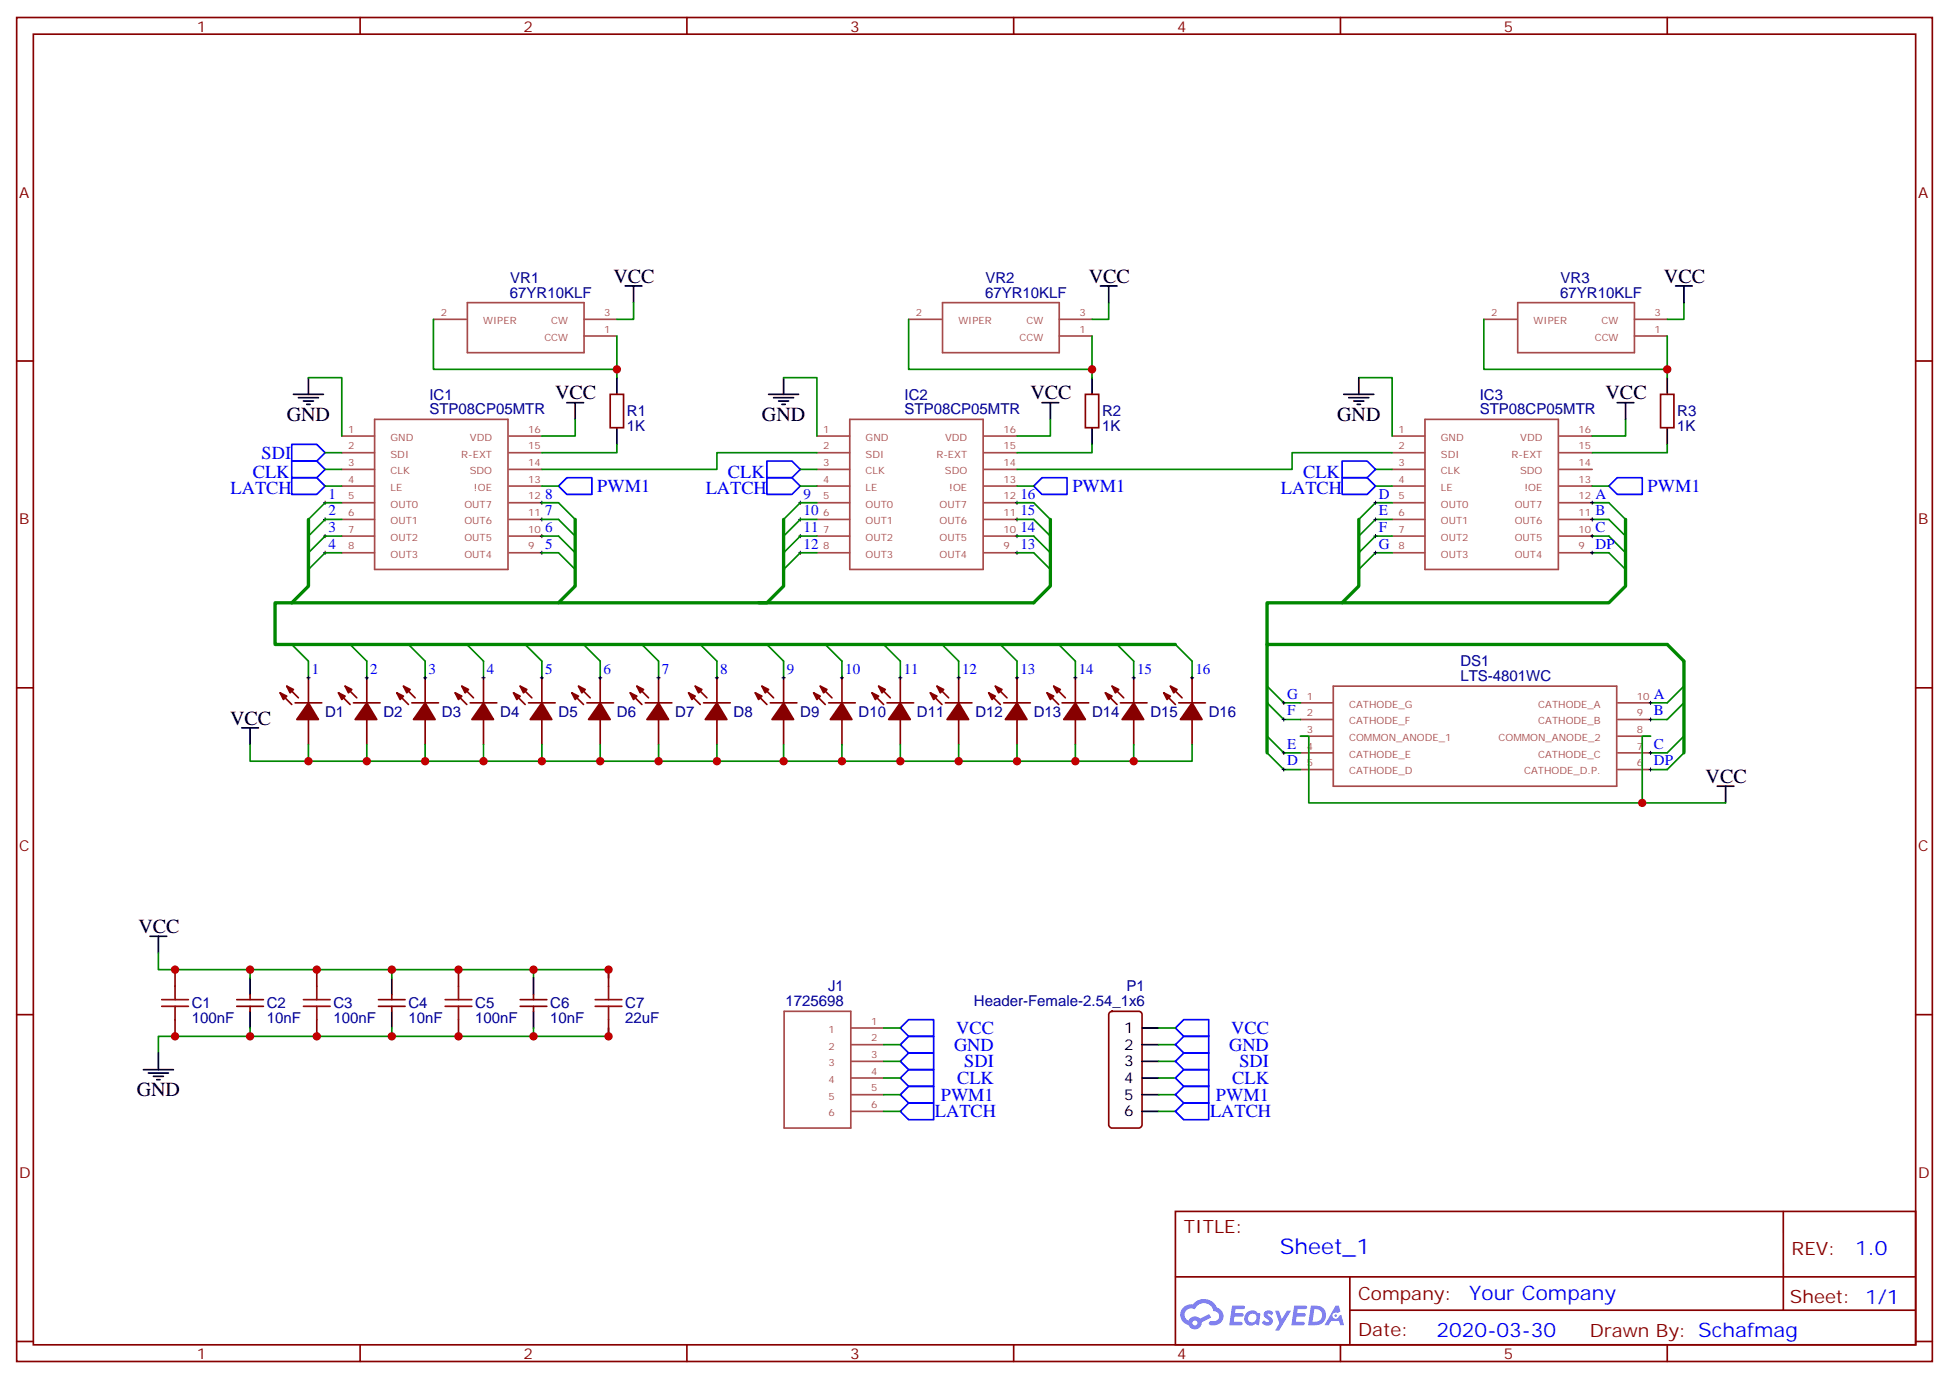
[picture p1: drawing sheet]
<svg xmlns="http://www.w3.org/2000/svg" width="412mm" height="292mm" viewBox="0 0 412 292" stroke-linecap="round" stroke-linejoin="round" font-family="sans-serif">
<g fill="none" stroke="#870000" stroke-width=".35">
<path d="M3.5 3.7h405.4v284.3h-405.4zM7.1 7.2h398.2v277.3h-398.2zM76.2 3.7v3.5M145.3 3.7v3.5M214.5 3.7v3.5M283.6 3.7v3.5M352.8 3.7v3.5M3.5 76.4h3.6M405.3 76.4h3.6M3.5 145.5h3.6M405.3 145.5h3.6M3.5 214.7h3.6"/>
<path d="M405.3 214.7h3.6M248.7 256.3h156.6v28.2h-156.6zM377.3 256.3v20.9M248.7 270.1h156.5M285.6 277.2h119.6M285.6 270.1v14.2M3.5 283.8h3.6M76.2 284.5v3.5M145.3 284.5v3.5M214.5 284.5v3.5M283.6 284.5v3.5M352.8 284.5v3.5"/>
<path d="M405.3 283.8h3.6"/>
</g>
<g fill="#5487ff">
<path d="M267.7 277.5a1.22 1.22 0 0 1 1.7 .2l-.4 .6a.47 .47 0 0 0-.3-.4 .47 .47 0 0 0-.5 .2v.1a1.55 1.55 0 0 1 1.1 1.5 1.34 1.34 0 0 1-2.3 .2l.5-.6 .7 .5a.29 .29 0 0 0 .3-.3 .29 .29 0 0 0-.2-.3 1.04 1.04 0 0 1-.6-1.7z"/>
<path d="M260.7 276.2h2.1a.43 .43 0 0 1 .5 .1 .43 .43 0 0 1 .1 .5l-.3 .2h-1.7l-.1 .8h1.5a.37 .37 0 0 1 .3 .4 .37 .37 0 0 1-.3 .4h-1.6l-.2 1.1h1.3a.43 .43 0 0 1 .5 0 .43 .43 0 0 1 .1 .5l-.3 .2h-2.5z"/>
<path d="M273.8 276.2h2.2a.43 .43 0 0 1 .4 .1 .43 .43 0 0 1 .1 .5l-.3 .2h-1.6l-.2 .8h1.6a.37 .37 0 0 1 .3 .4 .37 .37 0 0 1-.4 .4l-1.6-.1-.1 1.1h1.3a.43 .43 0 0 1 .4 .1 .43 .43 0 0 1 .1 .5l-.3 .2h-2.4z"/>
<path d="M282.6 276.2h.7l.3 1.3-.6 .3a.69 .69 0 0 0-1 .3 .69 .69 0 0 0 .4 .9 .69 .69 0 0 0 .9-.6l.5-.2 .6 2.2h-.8l-.2-.9h-1.8l-.5 .9h-.8z"/>
<path d="M269.8 277.3h.8l.6 1.8 1.1-1.8h.9l-2.6 4.2h-.8l.9-1.5z"/>
<path d="M277.4 276.2l-.6 4.2h1.3a2.11 2.11 0 0 0 2.5-2.1 2.11 2.11 0 0 0-2.5-2.1zM278.1 277a1.39 1.39 0 0 1 1.7 1.4 1.39 1.39 0 0 1-1.8 1.2h-.3z"/>
<path d="M263.7 277.8a1.47 1.47 0 0 0-.1 2.1 1.47 1.47 0 0 0 2.1 .1l.7 .4 .3-2.3-.2-.3h-.4a1.49 1.49 0 0 0-2.4 0zM264.4 278.2a.92 .92 0 0 1 1.5 .5 .92 .92 0 0 1-1.3 1.1 .9 .9 0 0 1-.2-1.6z"/>
<path d="M250.4 276.6a2.18 2.18 0 0 0 1.1 3.7 1.44 1.44 0 0 0 1.6 .9 1.44 1.44 0 0 0 1.2-1.4l2-1.1-.5-.7-1.9 1a1.47 1.47 0 0 0-2.4 .4 1.39 1.39 0 0 1-.7-1.9 1.39 1.39 0 0 1 2-.5 2.08 2.08 0 0 1 2.2-1.3 2.08 2.08 0 0 1 1.8 1.7 1.07 1.07 0 0 1 1.2 1 1.07 1.07 0 0 1-1 1.1h-.7a.43 .43 0 0 0-.5 .4 .43 .43 0 0 0 .4 .5 2 2 0 0 0 2.4-1 2 2 0 0 0-.7-2.6l-.4-.2a2.98 2.98 0 0 0-5.1-.6l-1.1 .1zM252.3 279.9a.55 .55 0 0 1 1.1 0 .55 .55 0 0 1-1.1 0z"/>
<circle cx="282.6" cy="278.3" r=".26"/>
</g>
<g fill="none" stroke="#a64a4a" stroke-width=".35">
<path d="M91.7 67.6h7M98.9 64h24.7v10.6h-24.7zM123.6 71.1h6.9M123.6 67.6h6.9M192.3 67.6h6.9M199.4 64h24.7v10.6h-24.7zM224.1 71.1h7M224.1 67.6h7M314 67.6h6.9M321.1 64h24.7v10.6h-24.7zM345.8 71.1h7M345.8 67.6h7"/>
<path d="M72.3 92.3h7M72.3 95.8h7M72.3 99.3h7M79.3 88.7h28.2v31.8h-28.2zM107.7 92.3h7M107.7 95.8h7M107.7 99.3h7M172.9 92.3h6.9M172.9 95.8h6.9M172.9 99.3h6.9M179.8 88.7h28.2v31.8h-28.2zM208.3 92.3h6.9"/>
<path d="M208.3 95.8h6.9M208.3 99.3h6.9M294.6 92.3h6.9M294.6 95.8h6.9M294.6 99.3h6.9M301.5 88.7h28.2v31.8h-28.2zM330 92.3h6.9M330 95.8h6.9M330 99.3h6.9M72.3 102.8h7M72.3 106.4h7M72.3 109.9h7"/>
<path d="M72.3 113.4h7M72.3 116.9h7M107.7 102.8h7M107.7 106.4h7M107.7 109.9h7M107.7 113.4h7M107.7 116.9h7M172.9 102.8h6.9M172.9 106.4h6.9M172.9 109.9h6.9M172.9 113.4h6.9M172.9 116.9h6.9"/>
<path d="M208.3 102.8h6.9M208.3 106.4h6.9M208.3 109.9h6.9M208.3 113.4h6.9M208.3 116.9h6.9M294.6 102.8h6.9M294.6 106.4h6.9M294.6 109.9h6.9M294.6 113.4h6.9M294.6 116.9h6.9M330 102.8h6.9M330 106.4h6.9"/>
<path d="M330 109.9h6.9M330 113.4h6.9M330 116.9h6.9M275.2 148.7h6.9M275.2 152.2h6.9M275.2 155.8h6.9M275.2 159.3h6.9M282.1 145.2h60v21.1h-60zM342.3 148.7h6.9M342.3 152.2h6.9M342.3 155.8h6.9M342.3 159.3h6.9"/>
<path d="M275.2 162.8h6.9M342.3 162.8h6.9M165.9 214h14.1v24.7h-14.1zM180 217.5h7M180 221h7M180 224.5h7M180 228.1h7M180 231.6h7M180 235.1h7"/>
</g>
<g fill="#870000" stroke="#870000" stroke-width=".35">
<path d="M60.7 145.2l1.4 .7-.7 .7z"/>
<path d="M59.3 146.6l1.4 .7-.7 .7z"/>
<path d="M65.3 148.7l2.1 3.5h-4.6z"/>
<path d="M73 145.2l1.4 .7-.7 .7z"/>
<path d="M71.6 146.6l1.4 .7-.7 .7z"/>
<path d="M77.6 148.7l2.1 3.5h-4.6z"/>
<path d="M85.4 145.2l1.4 .7-.7 .7z"/>
<path d="M84 146.6l1.4 .7-.7 .7z"/>
<path d="M90 148.7l2.1 3.5h-4.6z"/>
<path d="M97.7 145.2l1.4 .7-.7 .7z"/>
<path d="M96.3 146.6l1.4 .7-.7 .7z"/>
<path d="M102.3 148.7l2.1 3.5h-4.6z"/>
<path d="M147.1 145.2l1.4 .7-.7 .7z"/>
<path d="M145.7 146.6l1.4 .7-.7 .7z"/>
<path d="M151.7 148.7l2.1 3.5h-4.6z"/>
<path d="M134.8 145.2l1.4 .7-.7 .7z"/>
<path d="M133.3 146.6l1.5 .7-.7 .7z"/>
<path d="M139.3 148.7l2.2 3.5h-4.6z"/>
<path d="M122.4 145.2l1.4 .7-.7 .7z"/>
<path d="M121 146.6l1.4 .7-.7 .7z"/>
<path d="M127 148.7l2.1 3.5h-4.6z"/>
<path d="M110.1 145.2l1.4 .7-.7 .7z"/>
<path d="M108.7 146.6l1.4 .7-.7 .7z"/>
<path d="M114.7 148.7l2.1 3.5h-4.6z"/>
<path d="M210.6 145.2l1.4 .7-.7 .7z"/>
<path d="M209.2 146.6l1.4 .7-.7 .7z"/>
<path d="M215.2 148.7l2.1 3.5h-4.6z"/>
<path d="M223 145.2l1.4 .7-.7 .7z"/>
<path d="M221.5 146.6l1.5 .7-.8 .7z"/>
<path d="M227.5 148.7l2.2 3.5h-4.6z"/>
<path d="M235.3 145.2l1.4 .7-.7 .7z"/>
<path d="M233.9 146.6l1.4 .7-.7 .7z"/>
<path d="M239.9 148.7l2.1 3.5h-4.6z"/>
<path d="M247.6 145.2l1.5 .7-.7 .7z"/>
<path d="M246.2 146.6l1.4 .7-.7 .7z"/>
<path d="M252.2 148.7l2.2 3.5h-4.6z"/>
<path d="M198.3 145.2l1.4 .7-.7 .7z"/>
<path d="M196.8 146.6l1.5 .7-.7 .7z"/>
<path d="M202.8 148.7l2.2 3.5h-4.6z"/>
<path d="M185.9 145.2l1.4 .7-.7 .7z"/>
<path d="M184.5 146.6l1.4 .7-.7 .7z"/>
<path d="M190.5 148.7l2.1 3.5h-4.6z"/>
<path d="M173.6 145.2l1.4 .7-.7 .7z"/>
<path d="M172.2 146.6l1.4 .7-.7 .7z"/>
<path d="M178.2 148.7l2.1 3.5h-4.6z"/>
<path d="M161.2 145.2l1.4 .7-.7 .7z"/>
<path d="M159.8 146.6l1.4 .7-.7 .7z"/>
<path d="M165.8 148.7l2.1 3.5h-4.6z"/>
</g>
<g fill="none" stroke="#870000" stroke-width=".35">
<path d="M129.1 83.4h2.8v7.1h-2.8zM229.7 83.4h2.8v7.1h-2.8zM351.4 83.4h2.8v7.1h-2.8zM59.3 146.6l2.4 2.4M60.7 145.2l2.4 2.4M62.4 148.7h5.7M65.3 143.4v5.3M65.3 152.2v5.3M71.6 146.6l2.5 2.4M73 145.2l2.5 2.4M74.8 148.7h5.6M77.6 143.4v5.3"/>
<path d="M77.6 152.2v5.3M84 146.6l2.4 2.4M85.4 145.2l2.4 2.4M87.1 148.7h5.7M90 143.4v5.3M90 152.2v5.3M96.3 146.6l2.5 2.4M97.7 145.2l2.5 2.4M99.5 148.7h5.6M102.3 143.4v5.3M102.3 152.2v5.3M108.7 146.6l2.4 2.4"/>
<path d="M110.1 145.2l2.4 2.4M111.8 148.7h5.7M114.7 143.4v5.3M114.7 152.2v5.3M121 146.6l2.5 2.4M122.4 145.2l2.5 2.4M124.2 148.7h5.6M127 143.4v5.3M127 152.2v5.3M133.3 146.6l2.5 2.4M134.8 145.2l2.4 2.4M136.5 148.7h5.7"/>
<path d="M139.3 143.4v5.3M139.3 152.2v5.3M145.7 146.6l2.5 2.4M147.1 145.2l2.5 2.4M148.9 148.7h5.6M151.7 143.4v5.3M151.7 152.2v5.3M159.8 146.6l2.5 2.4M161.2 145.2l2.5 2.4M163 148.7h5.6M165.8 143.4v5.3M165.8 152.2v5.3"/>
<path d="M172.2 146.6l2.4 2.4M173.6 145.2l2.4 2.4M175.3 148.7h5.7M178.2 143.4v5.3M178.2 152.2v5.3M184.5 146.6l2.5 2.4M185.9 145.2l2.5 2.4M187.7 148.7h5.6M190.5 143.4v5.3M190.5 152.2v5.3M196.8 146.6l2.5 2.4M198.3 145.2l2.4 2.4"/>
<path d="M200 148.7h5.7M202.8 143.4v5.3M202.8 152.2v5.3M209.2 146.6l2.5 2.4M210.6 145.2l2.5 2.4M212.4 148.7h5.6M215.2 143.4v5.3M215.2 152.2v5.3M221.5 146.6l2.5 2.4M223 145.2l2.4 2.4M224.7 148.7h5.7M227.5 143.4v5.3"/>
<path d="M227.5 152.2v5.3M233.9 146.6l2.5 2.4M235.3 145.2l2.5 2.4M237.1 148.7h5.6M239.9 143.4v5.3M239.9 152.2v5.3M246.2 146.6l2.5 2.4M247.6 145.2l2.5 2.4M249.4 148.7h5.7M252.2 143.4v5.3M252.2 152.2v5.3M37 205.1v3.6"/>
<path d="M37 215.7v3.6M50.1 212.9h5.6M50.1 211.5h5.6M52.9 210.4v1.1M52.9 212.9v1.1M67 205.1v3.6M67 215.7v3.6M80.1 212.9h5.6M80.1 211.5h5.6M82.9 210.4v1.1M82.9 212.9v1.1M97 205.1v3.6"/>
<path d="M97 215.7v3.6M110.1 212.9h5.6M110.1 211.5h5.6M112.9 210.4v1.1M112.9 212.9v1.1M128.8 205.1v3.6M128.8 215.7v3.6M234.8 214.2l.5-.2h5.6a.71 .71 0 0 1 .8 .7v23.2a.76 .76 0 0 1-.8 .8h-5.6a.76 .76 0 0 1-.7-.8v-23.2z"/>
</g>
<g fill="none" stroke="#008700" stroke-width=".35">
<path d="M65.3 79.9h7v12.4M91.7 67.6v10.5h38.8M130.5 71.1v8.8M134.1 64v3.6h-3.6M165.8 79.9h7.1v12.4M192.3 67.6v10.5h38.8M231.1 71.1v8.8M234.6 64v3.6h-3.5M287.5 79.9h7.1v12.4M314 67.6v10.5h38.8M352.8 71.1v8.8M356.3 64v3.6h-3.5"/>
<path d="M68.8 99.3h3.5M68.8 95.8h3.5M121.7 88.7v3.6h-7M130.5 94v1.8h-15.8M169.3 99.3h3.6M172.9 95.8h-21.2v3.5h-37M222.2 88.7v3.6h-7M231.1 94v1.8h-15.9M291 99.3h3.6M294.6 95.8h-21.2v3.5h-58.2M344 88.7v3.6h-7.1M352.8 94v1.8h-15.9"/>
<path d="M68.8 102.8h3.5M72.3 106.4h-3.5l-3.5 3.5M72.3 109.9h-3.5l-3.5 3.5M72.3 113.4h-3.5l-3.5 3.5M72.3 116.9h-3.5l-3.5 3.6M114.7 106.4h3.5l3.5 3.5M114.7 109.9h3.5l3.5 3.5M114.7 113.4h3.5l3.5 3.5M114.7 116.9h3.5l3.5 3.6M114.7 102.8h3.5M169.3 102.8h3.6M172.9 116.9h-3.6l-3.5 3.6"/>
<path d="M172.9 113.4h-3.6l-3.5 3.5M172.9 109.9h-3.6l-3.5 3.5M172.9 106.4h-3.6l-3.5 3.5M215.2 106.4h3.5l3.5 3.5M215.2 109.9h3.5l3.5 3.5M215.2 113.4h3.5l3.5 3.5M215.2 116.9h3.5l3.5 3.6M215.2 102.8h3.5M291 102.8h3.6M294.6 106.4h-3.6l-3.5 3.5M294.6 109.9h-3.6l-3.5 3.5M294.6 113.4h-3.6l-3.5 3.5"/>
<path d="M294.6 116.9h-3.6l-3.5 3.6M336.9 106.4h3.5l3.6 3.5M336.9 109.9h3.5l3.6 3.5M336.9 113.4h3.5l3.6 3.5M336.9 116.9h3.5l3.6 3.6M336.9 102.8h3.5M61.7 136.3l3.6 3.6v3.5M74.1 136.3l3.5 3.6v3.5M86.4 136.3l3.6 3.6v3.5M98.8 136.3l3.5 3.6v3.5M111.1 136.3l3.6 3.6v3.5M123.5 136.3l3.5 3.6v3.5"/>
<path d="M135.8 136.3l3.5 3.6v3.5M148.2 136.3l3.5 3.6v3.5M162.3 136.3l3.5 3.6v3.5M174.6 136.3l3.6 3.6v3.5M187 136.3l3.5 3.6v3.5M199.3 136.3l3.5 3.6v3.5M211.7 136.3l3.5 3.6v3.5M224 136.3l3.5 3.6v3.5M236.4 136.3l3.5 3.6v3.5M248.7 136.3l3.5 3.6v3.5M52.9 157.5v3.5h199.3v-3.5M65.3 157.5v3.5"/>
<path d="M77.6 157.5v3.5M90 157.5v3.5M102.3 157.5v3.5M114.7 157.5v3.5M127 157.5v3.5M139.3 157.5v3.5M151.7 157.5v3.5M165.8 157.5v3.5M178.2 157.5v3.5M190.5 157.5v3.5M202.8 157.5v3.5M215.2 157.5v3.5"/>
<path d="M227.5 157.5v3.5M239.9 157.5v3.5M268.1 145.2l3.5 3.5h3.6M268.1 148.7l3.5 3.5h3.6M268.1 155.8l3.5 3.5h3.6M268.1 159.3l3.5 3.5h3.6M275.2 155.8h1.7v14.1h88.2M349.2 155.8h-1.7v14.1M356.3 145.2l-3.5 3.5h-3.6M356.3 148.7l-3.5 3.5h-3.6M356.3 155.8l-3.5 3.5h-3.6M356.3 159.3l-3.5 3.5h-3.6"/>
<path d="M33.5 201.6v3.5h79.4v1.8M52.9 205.1v1.8M52.9 217.5v1.8M82.9 205.1v1.8M82.9 217.5v1.8M112.9 217.5v1.8h-79.4v3.5M112.9 205.1h15.9v1.8M128.8 217.5v1.8h-15.9M187 217.5h3.5M245.2 217.5h3.5M187 221h3.5M187 224.5h3.5"/>
<path d="M187 228.1h3.5M187 231.6h3.5M187 235.1h3.5M245.2 221h3.5M245.2 224.5h3.5M245.2 228.1h3.5M245.2 231.6h3.5M245.2 235.1h3.5"/>
</g>
<g fill="none" stroke="#000" stroke-width=".35">
<path d="M65.3 79.9v3.5M130.5 79.9v3.5M132.3 60.5h3.5M134.1 60.5v3.5M165.8 79.9v3.5M231.1 79.9v3.5M232.8 60.5h3.6M234.6 60.5v3.5M287.5 79.9v3.5M352.8 79.9v3.5M354.5 60.5h3.6M356.3 60.5v3.5"/>
<path d="M62.1 83.4h6.3M63.1 84.1h4.3M64.2 84.8h2.1M64.9 85.5h.7M119.9 85.2h3.6M121.7 85.2v3.5M130.5 90.5v3.5M162.6 83.4h6.4M163.7 84.1h4.2M164.7 84.8h2.2M165.5 85.5h.7M220.5 85.2h3.5"/>
<path d="M222.2 85.2v3.5M231.1 90.5v3.5M284.3 83.4h6.4M285.4 84.1h4.2M286.5 84.8h2.1M287.2 85.5h.7M342.2 85.2h3.5M344 85.2v3.5M352.8 90.5v3.5M51.2 154h3.5M52.9 154v3.5M363.4 166.3h3.5"/>
<path d="M365.1 166.3v3.6M31.7 198.1h3.6M33.5 198.1v3.5M52.9 206.9v3.5M52.9 214v3.5M82.9 206.9v3.5M82.9 214v3.5M112.9 206.9v3.5M112.9 214v3.5M241.7 217.5h3.5M30.3 226.3h6.4M31.4 227h4.2"/>
<path d="M32.5 227.7h2.1M33.2 228.4h.7M33.5 222.8v3.5M241.7 221h3.5M241.7 224.5h3.5M241.7 228.1h3.5M241.7 231.6h3.5M241.7 235.1h3.5"/>
</g>
<g fill="none" stroke="#000" stroke-width=".21">
<path d="M68.4 106.4h.7M68.4 109.9h.7M68.4 113.4h.7M68.4 116.9h.7M68.8 106v.7M68.8 109.5v.7M68.8 113.1v.7M68.8 116.6v.7M114.3 106.4h.7M114.3 109.9h.7M114.3 113.4h.7M114.3 116.9h.7"/>
<path d="M114.7 106v.7M114.7 109.5v.7M114.7 113.1v.7M114.7 116.6v.7M169 106.4h.7M169 109.9h.7M169 113.4h.7M169 116.9h.7M169.3 106v.7M169.3 109.5v.7M169.3 113.1v.7M169.3 116.6v.7"/>
<path d="M214.8 106.4h.7M214.8 109.9h.7M214.8 113.4h.7M214.8 116.9h.7M215.2 106v.7M215.2 109.5v.7M215.2 113.1v.7M215.2 116.6v.7M290.7 106.4h.7M290.7 109.9h.7M290.7 113.4h.7M290.7 116.9h.7"/>
<path d="M291 106v.7M291 109.5v.7M291 113.1v.7M291 116.6v.7M336.5 106.4h.8M336.5 109.9h.8M336.5 113.4h.8M336.5 116.9h.8M336.9 106v.7M336.9 109.5v.7M336.9 113.1v.7M336.9 116.6v.7"/>
<path d="M64.9 143.4h.7M65.3 143.1v.7M77.3 143.4h.7M77.6 143.1v.7M89.6 143.4h.7M90 143.1v.7M102 143.4h.7M102.3 143.1v.7M114.3 143.4h.7M114.7 143.1v.7M126.6 143.4h.8M127 143.1v.7"/>
<path d="M139 143.4h.7M139.3 143.1v.7M151.3 143.4h.7M151.7 143.1v.7M165.5 143.4h.7M165.8 143.1v.7M177.8 143.4h.7M178.2 143.1v.7M190.1 143.4h.8M190.5 143.1v.7M202.5 143.4h.7M202.8 143.1v.7"/>
<path d="M214.8 143.4h.7M215.2 143.1v.7M227.2 143.4h.7M227.5 143.1v.7M239.5 143.4h.7M239.9 143.1v.7M251.9 143.4h.7M252.2 143.1v.7M271.3 148.7h.7M271.3 152.2h.7M271.3 159.3h.7M271.6 148.3v.7"/>
<path d="M271.6 151.9v.7M271.6 158.9v.7M348.9 148.7h.7M348.9 152.2h.7M348.9 159.3h.7M349.2 148.3v.7M349.2 151.9v.7M349.2 158.9v.7M271.3 162.8h.7M271.6 162.5v.7M348.9 162.8h.7M349.2 162.5v.7"/>
</g>
<path d="M65.3 109.9v14.1l-3.6 3.5M121.7 109.9v14.1l-3.5 3.5M165.8 109.9v14.1l-3.5 3.5h-1.8M222.2 109.9v14.1l-3.5 3.5h-157M287.5 109.9v14.1l-3.5 3.5h-15.9v8.8M344 109.9v14.1l-3.6 3.5h-56.4M61.7 127.5h-3.5v8.8h190.5M268.1 136.3v23M268.1 136.3h84.7M356.3 139.9v19.4" fill="none" stroke="#008700" stroke-width=".71"/>
<g fill="none" stroke="#00f" stroke-width=".35">
<path d="M61.7 97.5h5.3l1.8 1.8-1.8 1.8h-5.3zM61.7 94h5.3l1.8 1.8-1.8 1.7h-5.3zM162.3 97.5h5.3l1.7 1.8-1.7 1.8h-5.3zM284 97.5h5.3l1.7 1.8-1.7 1.8h-5.3zM61.7 101.1h5.3l1.8 1.7-1.8 1.8h-5.3zM118.2 102.8l1.7-1.7h5.3v3.5h-5.3zM162.3 101.1h5.3l1.7 1.7-1.7 1.8h-5.3zM218.7 102.8l1.8-1.7h5.3v3.5h-5.3zM284 101.1h5.3l1.7 1.7-1.7 1.8h-5.3zM342.2 101.1h5.3v3.5h-5.3l-1.8-1.8zM190.5 217.5l1.8-1.8h5.3v3.6h-5.3zM192.3 219.3h5.3v3.5h-5.3l-1.8-1.8z"/>
<path d="M248.7 217.5l1.8-1.8h5.3v3.6h-5.3zM250.5 219.3h5.3v3.5h-5.3l-1.8-1.8zM190.5 224.5l1.8-1.7h5.3v3.5h-5.3zM190.5 228.1l1.8-1.8h5.3v3.5h-5.3zM190.5 231.6l1.8-1.8h5.3v3.6h-5.3zM190.5 235.1l1.8-1.7h5.3v3.5h-5.3zM248.7 235.1l1.8-1.7h5.3v3.5h-5.3zM248.7 231.6l1.8-1.8h5.3v3.6h-5.3zM248.7 228.1l1.8-1.8h5.3v3.5h-5.3zM248.7 224.5l1.8-1.7h5.3v3.5h-5.3z"/>
</g>
<g fill="none" stroke="#a10000" stroke-width=".35">
<path d="M34.2 212.9h5.7M34.2 211.5h5.7M37 208.7v2.8M37 212.9v2.8M64.2 212.9h5.6M64.2 211.5h5.6M67 208.7v2.8M67 212.9v2.8M94.2 212.9h5.6M94.2 211.5h5.6M97 208.7v2.8M97 212.9v2.8"/>
<path d="M125.9 212.9h5.7M125.9 211.5h5.7M128.8 208.7v2.8M128.8 212.9v2.8"/>
</g>
<g fill="#c00">
<circle cx="347.5" cy="169.9" r=".88"/>
<circle cx="128.8" cy="219.3" r=".88"/>
<circle cx="128.8" cy="205.1" r=".88"/>
<circle cx="112.9" cy="205.1" r=".88"/>
<circle cx="82.9" cy="219.3" r=".88"/>
<circle cx="82.9" cy="205.1" r=".88"/>
<circle cx="352.8" cy="78.1" r=".88"/>
<circle cx="231.1" cy="78.1" r=".88"/>
<circle cx="130.5" cy="78.1" r=".88"/>
<circle cx="151.7" cy="161" r=".88"/>
<circle cx="127" cy="161" r=".88"/>
<circle cx="102.3" cy="161" r=".88"/>
<circle cx="77.6" cy="161" r=".88"/>
<circle cx="165.8" cy="161" r=".88"/>
<circle cx="190.5" cy="161" r=".88"/>
<circle cx="215.2" cy="161" r=".88"/>
<circle cx="239.9" cy="161" r=".88"/>
<circle cx="227.5" cy="161" r=".88"/>
<circle cx="202.8" cy="161" r=".88"/>
<circle cx="178.2" cy="161" r=".88"/>
<circle cx="65.3" cy="161" r=".88"/>
<circle cx="90" cy="161" r=".88"/>
<circle cx="114.7" cy="161" r=".88"/>
<circle cx="139.3" cy="161" r=".88"/>
<circle cx="37" cy="205.1" r=".88"/>
<circle cx="67" cy="205.1" r=".88"/>
<circle cx="97" cy="205.1" r=".88"/>
<circle cx="97" cy="219.3" r=".88"/>
<circle cx="67" cy="219.3" r=".88"/>
<circle cx="52.9" cy="205.1" r=".88"/>
<circle cx="52.9" cy="219.3" r=".88"/>
<circle cx="37" cy="219.3" r=".88"/>
<circle cx="112.9" cy="219.3" r=".88"/>
</g>
<path d="M352.8 136.3l3.5 3.6" fill="none" stroke="#008700" stroke-width=".71"/>
<text font-size="4.6" fill="#00f" x="270.8" y="265.3">Sheet_1</text>
<g font-size="4.2">
<text x="129.8" y="59.8">VCC</text>
<text x="230.4" y="59.8">VCC</text>
<text x="352.1" y="59.8">VCC</text>
<text x="60.7" y="89.1">GND</text>
<text x="117.5" y="84.5">VCC</text>
<text x="161.2" y="89.1">GND</text>
<text x="218" y="84.5">VCC</text>
<text x="282.9" y="89.1">GND</text>
<text x="339.7" y="84.5">VCC</text>
<text x="48.7" y="153.3">VCC</text>
<text x="360.9" y="165.6">VCC</text>
<text x="29.3" y="197.4">VCC</text>
<text x="28.9" y="232">GND</text>
</g>
<g font-size="4.2" fill="#00f">
<text x="392.5" y="265.6">1.0</text>
<text x="310.9" y="275.1">Your Company</text>
<text x="304" y="282.9">2020-03-30</text>
</g>
<g font-size="3.9" fill="#00f">
<text x="53.5" y="101.1">CLK</text>
<text x="55.4" y="97.1">SDI</text>
<text x="154" y="101.1">CLK</text>
<text x="275.7" y="101.1">CLK</text>
<text x="48.8" y="104.6">LATCH</text>
<text x="126.4" y="104.1">PWM1</text>
<text x="149.3" y="104.6">LATCH</text>
<text x="226.9" y="104.1">PWM1</text>
<text x="271" y="104.6">LATCH</text>
<text x="348.6" y="104.1">PWM1</text>
<text x="202.3" y="218.8">VCC</text>
<text x="260.5" y="218.8">VCC</text>
<text x="201.9" y="222.3">GND</text>
<text x="204" y="225.8">SDI</text>
<text x="260.1" y="222.3">GND</text>
<text x="262.2" y="225.8">SDI</text>
<text x="199.1" y="232.9">PWM1</text>
<text x="202.5" y="229.3">CLK</text>
<text x="257.3" y="232.9">PWM1</text>
<text x="260.7" y="229.3">CLK</text>
<text x="197.8" y="236.4">LATCH</text>
<text x="256" y="236.4">LATCH</text>
</g>
<g font-size="3.9" fill="#800">
<text x="250.5" y="260.9">TITLE:</text>
<text x="379.1" y="265.6">REV:</text>
<text x="287.4" y="275.1">Company:</text>
<text x="378.7" y="275.7">Sheet: 1/1</text>
<text x="287.4" y="282.8">Date:</text>
<text x="336.4" y="282.8">Drawn By: Schafmag</text>
</g>
<g font-size="3.2" fill="#800">
<text x="41.6" y="6.7">1</text>
<text x="110.8" y="6.7">2</text>
<text x="179.9" y="6.7">3</text>
<text x="249.1" y="6.7">4</text>
<text x="318.2" y="6.7">5</text>
<text x="4.1" y="41.8">A</text>
<text x="405.9" y="41.8">A</text>
<text x="4.1" y="110.9">B</text>
<text x="405.9" y="110.9">B</text>
<text x="4.1" y="180.1">C</text>
<text x="405.9" y="180.1">C</text>
<text x="4.1" y="249.2">D</text>
<text x="405.9" y="249.2">D</text>
<text x="41.6" y="287.5">1</text>
<text x="110.8" y="287.5">2</text>
<text x="179.9" y="287.5">3</text>
<text x="249.1" y="287.5">4</text>
<text x="318.2" y="287.5">5</text>
</g>
<g font-size="3.2" fill="#000080">
<text x="108" y="59.8">VR1</text>
<text x="208.5" y="59.8">VR2</text>
<text x="330.2" y="59.8">VR3</text>
<text x="107.9" y="63">67YR10KLF</text>
<text x="208.4" y="63">67YR10KLF</text>
<text x="330.1" y="63">67YR10KLF</text>
<text x="90.9" y="87.7">STP08CP05MTR</text>
<text x="90.9" y="84.6">IC1</text>
<text x="132.6" y="88.1">R1</text>
<text x="191.4" y="87.7">STP08CP05MTR</text>
<text x="191.4" y="84.6">IC2</text>
<text x="233.2" y="88.1">R2</text>
<text x="313.1" y="87.7">STP08CP05MTR</text>
<text x="313.1" y="84.6">IC3</text>
<text x="354.9" y="88.1">R3</text>
<text x="132.6" y="91.3">1K</text>
<text x="233.2" y="91.3">1K</text>
<text x="354.9" y="91.3">1K</text>
<text x="309" y="140.9">DS1</text>
<text x="309" y="144.1">LTS-4801WC</text>
<text x="68.8" y="151.6">D1</text>
<text x="81.1" y="151.6">D2</text>
<text x="93.5" y="151.6">D3</text>
<text x="105.8" y="151.6">D4</text>
<text x="118.2" y="151.6">D5</text>
<text x="130.5" y="151.6">D6</text>
<text x="142.9" y="151.6">D7</text>
<text x="155.2" y="151.6">D8</text>
<text x="169.3" y="151.6">D9</text>
<text x="181.7" y="151.6">D10</text>
<text x="194" y="151.6">D11</text>
<text x="206.4" y="151.6">D12</text>
<text x="218.7" y="151.6">D13</text>
<text x="231.1" y="151.6">D14</text>
<text x="243.4" y="151.6">D15</text>
<text x="255.8" y="151.6">D16</text>
<text x="175.2" y="209.7">J1</text>
<text x="238.4" y="209.7">P1</text>
<text x="40.6" y="213.3">C1</text>
<text x="56.4" y="213.3">C2</text>
<text x="70.6" y="213.3">C3</text>
<text x="86.4" y="213.3">C4</text>
<text x="100.5" y="213.3">C5</text>
<text x="116.4" y="213.3">C6</text>
<text x="132.3" y="213.3">C7</text>
<text x="166.2" y="212.9">1725698</text>
<text x="206.1" y="212.9">Header-Female-2.54_1x6</text>
<text x="40.6" y="216.5">100nF</text>
<text x="56.4" y="216.5">10nF</text>
<text x="70.6" y="216.5">100nF</text>
<text x="86.4" y="216.5">10nF</text>
<text x="100.5" y="216.5">100nF</text>
<text x="116.4" y="216.5">10nF</text>
<text x="132.3" y="216.5">22uF</text>
</g>
<g font-size="3.2" fill="#00f">
<text x="69.5" y="105.5">1</text>
<text x="115.4" y="105.5">8</text>
<text x="170" y="105.5">9</text>
<text x="215.9" y="105.5">16</text>
<text x="291.7" y="105.5">D</text>
<text x="337.6" y="105.5">A</text>
<text x="69.5" y="109">2</text>
<text x="69.5" y="112.5">3</text>
<text x="115.4" y="112.5">6</text>
<text x="115.4" y="109">7</text>
<text x="170" y="109">10</text>
<text x="170" y="112.5">11</text>
<text x="215.9" y="112.5">14</text>
<text x="215.9" y="109">15</text>
<text x="291.7" y="109">E</text>
<text x="291.7" y="112.5">F</text>
<text x="337.6" y="112.5">C</text>
<text x="337.6" y="109">B</text>
<text x="69.5" y="116.1">4</text>
<text x="115.4" y="116.1">5</text>
<text x="170" y="116.1">12</text>
<text x="215.9" y="116.1">13</text>
<text x="291.7" y="116.1">G</text>
<text x="337.6" y="116.1">DP</text>
<text x="66" y="142.5">1</text>
<text x="78.3" y="142.5">2</text>
<text x="90.7" y="142.5">3</text>
<text x="103" y="142.5">4</text>
<text x="115.4" y="142.5">5</text>
<text x="127.7" y="142.5">6</text>
<text x="140.1" y="142.5">7</text>
<text x="152.4" y="142.5">8</text>
<text x="166.5" y="142.5">9</text>
<text x="178.9" y="142.5">10</text>
<text x="191.2" y="142.5">11</text>
<text x="203.6" y="142.5">12</text>
<text x="215.9" y="142.5">13</text>
<text x="228.3" y="142.5">14</text>
<text x="240.6" y="142.5">15</text>
<text x="252.9" y="142.5">16</text>
<text x="272.3" y="147.8">G</text>
<text x="350" y="147.8">A</text>
<text x="272.3" y="151.3">F</text>
<text x="350" y="151.3">B</text>
<text x="272.3" y="158.4">E</text>
<text x="272.3" y="161.9">D</text>
<text x="350" y="161.9">DP</text>
<text x="350" y="158.4">C</text>
</g>
<g font-size="3.2">
<text x="237.9" y="218.5">1</text>
<text x="237.9" y="222.1">2</text>
<text x="237.9" y="225.6">3</text>
<text x="237.9" y="229.1">4</text>
<text x="237.9" y="232.7">5</text>
<text x="237.9" y="236.2">6</text>
</g>
<g font-size="2.1" fill="#a54b4b">
<text x="93.3" y="66.9">2</text>
<text x="102.2" y="68.6">WIPER</text>
<text x="116.7" y="68.6">CW</text>
<text x="127.9" y="70.4">1</text>
<text x="127.9" y="66.9">3</text>
<text x="193.8" y="66.9">2</text>
<text x="202.8" y="68.6">WIPER</text>
<text x="217.2" y="68.6">CW</text>
<text x="228.4" y="70.4">1</text>
<text x="228.4" y="66.9">3</text>
<text x="315.5" y="66.9">2</text>
<text x="324.5" y="68.6">WIPER</text>
<text x="338.9" y="68.6">CW</text>
<text x="350.1" y="70.4">1</text>
<text x="350.1" y="66.9">3</text>
<text x="115.2" y="72.1">CCW</text>
<text x="215.7" y="72.1">CCW</text>
<text x="337.4" y="72.1">CCW</text>
<text x="73.6" y="91.6">1</text>
<text x="73.6" y="95.1">2</text>
<text x="82.6" y="93.3">GND</text>
<text x="99.4" y="93.3">VDD</text>
<text x="111.8" y="91.6">16</text>
<text x="111.8" y="95.1">15</text>
<text x="174.2" y="91.6">1</text>
<text x="174.2" y="95.1">2</text>
<text x="183.2" y="93.3">GND</text>
<text x="200" y="93.3">VDD</text>
<text x="212.3" y="91.6">16</text>
<text x="212.3" y="95.1">15</text>
<text x="295.9" y="91.6">1</text>
<text x="295.9" y="95.1">2</text>
<text x="304.9" y="93.3">GND</text>
<text x="321.7" y="93.3">VDD</text>
<text x="334" y="91.6">16</text>
<text x="334" y="95.1">15</text>
<text x="73.6" y="98.6">3</text>
<text x="82.6" y="96.8">SDI</text>
<text x="82.6" y="100.3">CLK</text>
<text x="97.6" y="96.8">R-EXT</text>
<text x="99.4" y="100.3">SDO</text>
<text x="111.8" y="98.6">14</text>
<text x="174.2" y="98.6">3</text>
<text x="183.2" y="96.8">SDI</text>
<text x="183.2" y="100.3">CLK</text>
<text x="198.1" y="96.8">R-EXT</text>
<text x="199.9" y="100.3">SDO</text>
<text x="212.3" y="98.6">14</text>
<text x="295.9" y="98.6">3</text>
<text x="304.9" y="96.8">SDI</text>
<text x="304.9" y="100.3">CLK</text>
<text x="319.9" y="96.8">R-EXT</text>
<text x="321.6" y="100.3">SDO</text>
<text x="334" y="98.6">14</text>
<text x="73.6" y="102.1">4</text>
<text x="73.6" y="105.7">5</text>
<text x="82.6" y="103.9">LE</text>
<text x="82.6" y="107.4">OUT0</text>
<text x="98.3" y="107.4">OUT7</text>
<text x="100.3" y="103.9">!OE</text>
<text x="111.8" y="102.1">13</text>
<text x="111.8" y="105.7">12</text>
<text x="174.2" y="102.1">4</text>
<text x="174.2" y="105.7">5</text>
<text x="183.2" y="103.9">LE</text>
<text x="183.2" y="107.4">OUT0</text>
<text x="198.8" y="107.4">OUT7</text>
<text x="200.8" y="103.9">!OE</text>
<text x="212.3" y="102.1">13</text>
<text x="212.3" y="105.7">12</text>
<text x="295.9" y="102.1">4</text>
<text x="295.9" y="105.7">5</text>
<text x="304.9" y="103.9">LE</text>
<text x="304.9" y="107.4">OUT0</text>
<text x="320.5" y="107.4">OUT7</text>
<text x="322.5" y="103.9">!OE</text>
<text x="334" y="102.1">13</text>
<text x="334" y="105.7">12</text>
<text x="73.6" y="109.2">6</text>
<text x="73.6" y="112.7">7</text>
<text x="82.6" y="110.9">OUT1</text>
<text x="98.3" y="110.9">OUT6</text>
<text x="111.8" y="109.2">11</text>
<text x="111.8" y="112.7">10</text>
<text x="174.2" y="109.2">6</text>
<text x="174.2" y="112.7">7</text>
<text x="183.2" y="110.9">OUT1</text>
<text x="198.8" y="110.9">OUT6</text>
<text x="212.3" y="109.2">11</text>
<text x="212.3" y="112.7">10</text>
<text x="295.9" y="109.2">6</text>
<text x="295.9" y="112.7">7</text>
<text x="304.9" y="110.9">OUT1</text>
<text x="320.5" y="110.9">OUT6</text>
<text x="334" y="109.2">11</text>
<text x="334" y="112.7">10</text>
<text x="73.6" y="116.3">8</text>
<text x="82.6" y="114.5">OUT2</text>
<text x="82.6" y="118">OUT3</text>
<text x="98.3" y="114.5">OUT5</text>
<text x="98.3" y="118">OUT4</text>
<text x="111.8" y="116.3">9</text>
<text x="174.2" y="116.3">8</text>
<text x="183.2" y="114.5">OUT2</text>
<text x="183.2" y="118">OUT3</text>
<text x="198.8" y="114.5">OUT5</text>
<text x="198.8" y="118">OUT4</text>
<text x="212.3" y="116.3">9</text>
<text x="295.9" y="116.3">8</text>
<text x="304.9" y="114.5">OUT2</text>
<text x="304.9" y="118">OUT3</text>
<text x="320.5" y="114.5">OUT5</text>
<text x="320.5" y="118">OUT4</text>
<text x="334" y="116.3">9</text>
<text x="276.5" y="148">1</text>
<text x="285.5" y="149.7">CATHODE_G</text>
<text x="325.5" y="149.7">CATHODE_A</text>
<text x="346.4" y="148">10</text>
<text x="276.5" y="151.5">2</text>
<text x="276.5" y="155.1">3</text>
<text x="285.5" y="153.3">CATHODE_F</text>
<text x="325.5" y="153.3">CATHODE_B</text>
<text x="346.4" y="151.5">9</text>
<text x="346.4" y="155.1">8</text>
<text x="276.5" y="158.6">4</text>
<text x="285.5" y="156.8">COMMON_ANODE_1</text>
<text x="285.5" y="160.3">CATHODE_E</text>
<text x="317.1" y="156.8">COMMON_ANODE_2</text>
<text x="325.5" y="160.3">CATHODE_C</text>
<text x="346.4" y="158.6">7</text>
<text x="276.5" y="162.1">5</text>
<text x="285.5" y="163.8">CATHODE_D</text>
<text x="322.5" y="163.8">CATHODE_D.P.</text>
<text x="346.4" y="162.1">6</text>
<text x="175.3" y="218.5">1</text>
<text x="184.3" y="216.8">1</text>
<text x="184.3" y="220.3">2</text>
<text x="175.3" y="222.1">2</text>
<text x="175.3" y="225.6">3</text>
<text x="184.3" y="223.8">3</text>
<text x="184.3" y="227.4">4</text>
<text x="175.3" y="229.1">4</text>
<text x="175.3" y="232.6">5</text>
<text x="184.3" y="230.9">5</text>
<text x="175.3" y="236.2">6</text>
<text x="184.3" y="234.4">6</text>
</g>
</svg>
